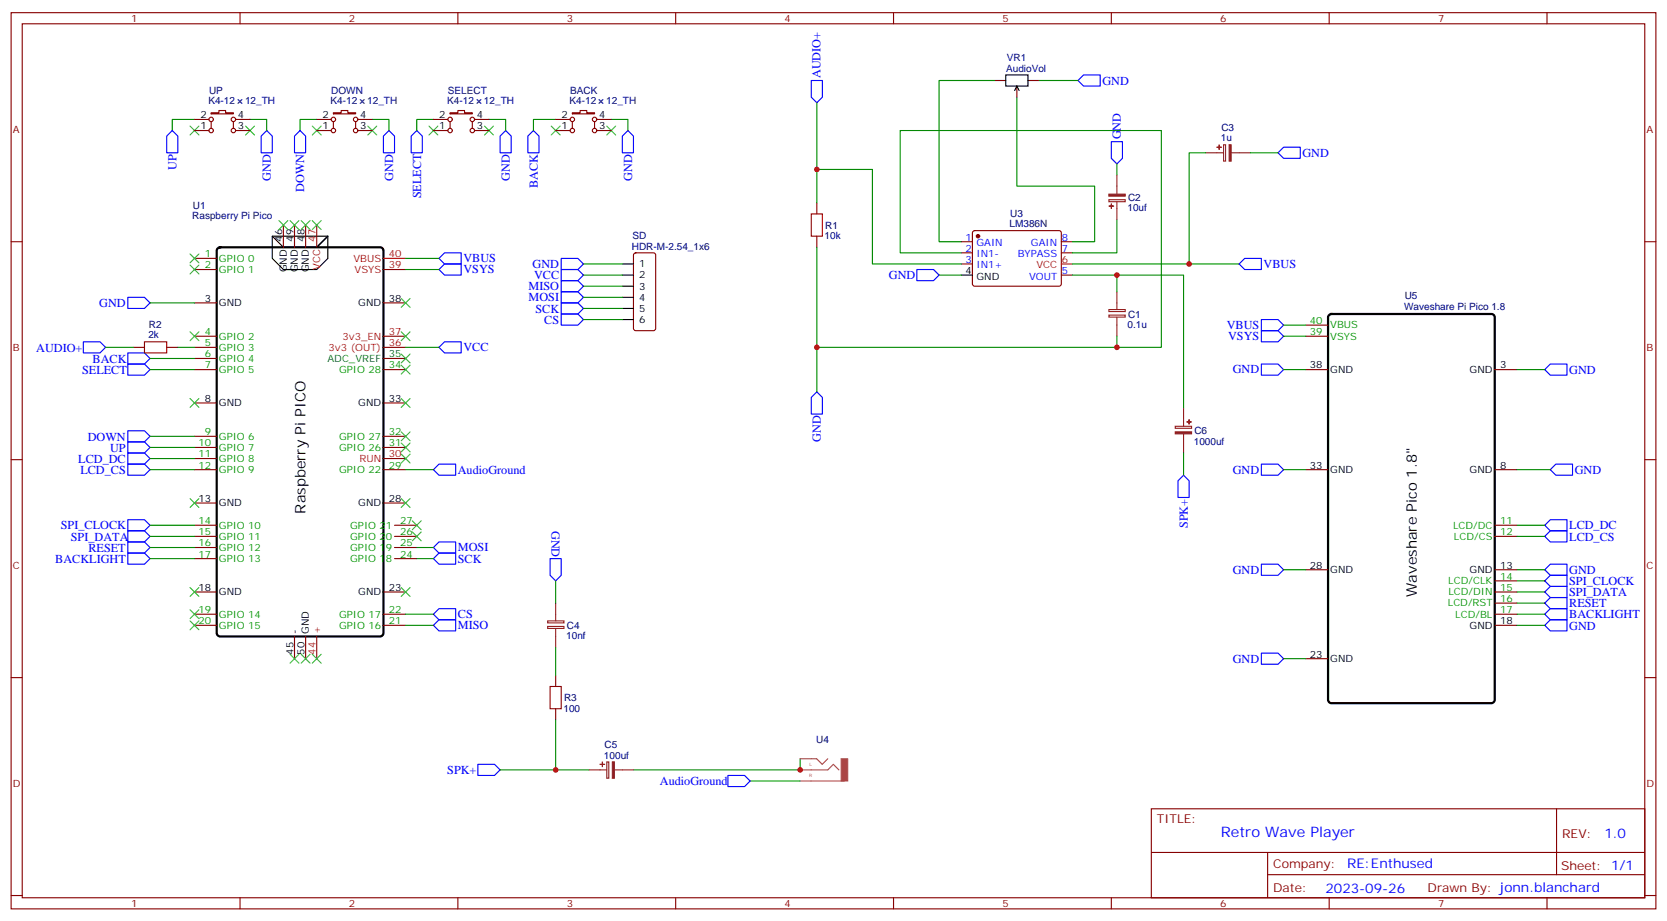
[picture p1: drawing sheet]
<svg xmlns="http://www.w3.org/2000/svg" width="529mm" height="292mm" viewBox="0 0 529 292" stroke-linecap="round" stroke-linejoin="round" font-family="sans-serif">
<g fill="none" stroke="#870000" stroke-width=".35">
<path d="M3.5 4h522.1v284.4h-522.1zM7.1 7.5h515v277.3h-515zM76.2 4v3.5M145.3 4v3.5M214.5 4v3.5M283.6 4v3.5M352.8 4v3.5M421.9 4v3.5M491.1 4v3.5M61.7 37.9h4.6M67 35.8h2.5v-.7h2.1v.7h2.5v.3h-7.1zM67 38.6v2.1"/>
<path d="M74.1 38.6v2.1M74.8 37.9h4.6M100.5 37.9h4.6M105.8 35.8h2.5v-.7h2.1v.7h2.5v.3h-7.1zM105.8 38.6v2.1M112.9 38.6v2.1M113.6 37.9h4.6M137.6 37.9h4.6M142.9 35.8h2.4v-.7h2.2v.7h2.4v.3h-7zM142.9 38.6v2.1M149.9 38.6v2.1M150.6 37.9h4.6"/>
<path d="M176.4 37.9h4.6M181.7 35.8h2.4v-.7h2.2v.7h2.4v.3h-7zM181.7 38.6v2.1M188.7 38.6v2.1M189.4 37.9h4.6M315.7 25.5h3.6M322.8 27.3v3.5M326.3 25.5h3.5M61.7 41.4h4.6M74.8 41.4h4.6M100.5 41.4h4.6M113.6 41.4h4.6"/>
<path d="M137.6 41.4h4.6M150.6 41.4h4.6M176.4 41.4h4.6M189.4 41.4h4.6M3.5 76.7h3.6M90 71.4v7.1M93.5 71.4v7.1M97 71.4v7.1M100.5 71.4v7.1M259.3 64.3v3.6M259.3 74.9v3.6M305.2 76.7h3.5"/>
<path d="M308.9 73.4l.5-.2h27.1l.4 .7-.1 16.5-.6 .4-27.1-.1-.4-.6v-16.2zM336.9 76.7h3.5M522.1 76.7h3.5M61.7 82h7.1M61.7 85.5h7.1M61.7 96.1h7.1M121.7 85.5h7.1M121.7 96.1h7.1M201.3 80.4l.5-.2h5.6l.7 .5v23.5l-.4 .7h-5.9l-.7-.4v-23.6zM305.2 80.2h3.5M305.2 83.7h3.5M336.9 80.2h3.5"/>
<path d="M336.9 87.3h3.5M42.3 110.2h3.6M52.9 110.2h3.5M61.7 106.7h7.1M61.7 110.2h7.1M61.7 113.7h7.1M61.7 117.3h7.1M121.7 106.7h7.1M121.7 110.2h7.1M121.7 113.7h7.1M121.7 117.3h7.1M414.5 106.7h7.1"/>
<path d="M414.5 117.3h7.1M414.5 103.2h7.1M474.5 117.3h7M61.7 127.8h7.1M61.7 138.4h7.1M121.7 127.8h7.1M121.7 138.4h7.1M3.5 145.8h3.6M61.7 142h7.1M61.7 145.5h7.1M61.7 149h7.1M61.7 159.6h7.1"/>
<path d="M121.7 142h7.1M121.7 145.5h7.1M121.7 149h7.1M121.7 159.6h7.1M414.5 149h7.1M474.5 149h7M522.1 145.8h3.5M61.7 166.7h7.1M61.7 170.2h7.1M61.7 173.7h7.1M61.7 177.2h7.1M125.2 166.7h7.1"/>
<path d="M125.2 170.2h7.1M125.2 173.7h7.1M125.2 177.2h7.1M474.5 166.7h7M474.5 170.2h7M61.7 187.8h7.1M61.7 194.9h7.1M61.7 198.4h7.1M121.7 187.8h7.1M121.7 194.9h7.1M121.7 198.4h7.1M414.5 180.8h7.1"/>
<path d="M474.5 187.8h7M474.5 194.9h7M474.5 198.4h7M474.5 180.8h7M474.5 191.3h7M474.5 184.3h7M3.5 215h3.6M93.5 201.9v7.1M97 201.9v7.1M100.5 201.9v7.1M176.4 214.3v3.5M414.5 209h7.1"/>
<path d="M522.1 215h3.5M176.4 224.9v3.5M365.5 256.6h156.6v28.2h-156.6zM494.1 256.6v20.9M365.5 270.5h156.5M402.4 277.5h119.6M402.4 270.5v14.1M3.5 284.1h3.6M76.2 284.8v3.6M145.3 284.8v3.6M214.5 284.8v3.6M283.6 284.8v3.6"/>
<path d="M352.8 284.8v3.6M421.9 284.8v3.6M491.1 284.8v3.6M522.1 284.1h3.5"/>
<circle cx="67" cy="37.9" r=".71"/>
<circle cx="74.1" cy="37.9" r=".71"/>
<circle cx="105.8" cy="37.9" r=".71"/>
<circle cx="112.9" cy="37.9" r=".71"/>
<circle cx="142.9" cy="37.9" r=".71"/>
<circle cx="149.9" cy="37.9" r=".71"/>
<circle cx="181.7" cy="37.9" r=".71"/>
<circle cx="188.7" cy="37.9" r=".71"/>
<circle cx="67" cy="41.4" r=".71"/>
<circle cx="74.1" cy="41.4" r=".71"/>
<circle cx="105.8" cy="41.4" r=".71"/>
<circle cx="112.9" cy="41.4" r=".71"/>
<circle cx="142.9" cy="41.4" r=".71"/>
<circle cx="149.9" cy="41.4" r=".71"/>
<circle cx="181.7" cy="41.4" r=".71"/>
<circle cx="188.7" cy="41.4" r=".71"/>
</g>
<path d="M69 78.9l.8-.4h50.8l.7 .2 .4 .5v121.7l-.2 .6-.6 .4h-51.1l-.6-.2-.4-.5v-121.7zM421.8 100.1l.8-.5h50.8l.7 .2 .3 .5 .1 121.7-.2 .7-.6 .3-51.1 .1-.6-.2-.4-.6v-121.6z" fill="none" stroke="#000" stroke-width=".71"/>
<path d="M121.7 82h7.1M336.9 83.7h3.5" fill="none" stroke="#f00" stroke-width=".35"/>
<path d="M319.3 23.8h7v3.5h-7zM322.1 28.7l.7-1.4 .7 1.4M86.4 74.9l3.6 3.6h10.5l3.6-3.6-3.6 3.6M90 85.5h10.5l3.6-3.5v-7.1h-17.7v7.1l3.6 3.5h3.5M197.6 83.7h3.5M197.6 87.3h3.5M197.6 90.8h3.5M197.6 94.3h3.5M197.6 97.9h3.5M305.2 87.3h3.5M197.6 101.4h3.5" fill="none" stroke="#000" stroke-width=".35"/>
<g fill="none" stroke="#00f" stroke-width=".35">
<path d="M257.5 25.5h3.6v5.3l-1.8 1.8-1.8-1.8zM344 23.8h5.2v3.5h-5.2l-1.8-1.8zM54.7 41.4l1.7 1.8v5.3h-3.5v-5.3zM84.7 41.4l1.7 1.8v5.3h-3.5v-5.3zM95.2 41.4l1.8 1.8v5.3h-3.5v-5.3zM123.5 41.4l1.7 1.8v5.3h-3.5v-5.3zM132.3 41.4l1.8 1.8v5.3h-3.6v-5.3zM158.7 43.2l1.8-1.8 1.8 1.8v5.3h-3.6zM169.3 41.4l1.8 1.8v5.3h-3.5v-5.3zM199.3 41.4l1.8 1.8v5.3h-3.5v-5.3zM352.8 44.9h3.5v5.3l-1.8 1.8-1.7-1.8zM407.5 46.7h5.2v3.5h-5.2l-1.8-1.7z"/>
<path d="M40.6 94.3h5.3l1.7 1.8-1.7 1.8h-5.3zM139.3 85.5l1.8-1.8h5.3v3.6h-5.3zM139.3 82l1.8-1.8h5.3v3.5h-5.3zM178.2 82h5.2l1.8 1.7-1.8 1.8h-5.2zM178.2 85.5h5.2l1.8 1.8-1.8 1.7h-5.2zM178.2 89h5.2l1.8 1.8-1.8 1.8h-5.2zM178.2 92.6h5.2l1.8 1.7-1.8 1.8h-5.2zM178.2 96.1h5.2l1.8 1.8-1.8 1.7h-5.2zM178.2 99.6h5.2l1.8 1.8-1.8 1.8h-5.2zM291 85.5h5.3l1.8 1.8-1.8 1.7h-5.3zM393.3 83.7l1.8-1.7h5.3v3.5h-5.3zM26.5 108.4h5.2l1.8 1.8-1.8 1.8h-5.2z"/>
<path d="M40.6 115.5h5.3l1.7 1.8-1.7 1.7h-5.3zM40.6 112h5.3l1.7 1.7-1.7 1.8h-5.3zM139.3 110.2l1.8-1.8h5.3v3.6h-5.3zM400.4 115.5h5.3l1.8 1.8-1.8 1.7h-5.3zM400.4 101.4h5.3l1.8 1.8-1.8 1.7h-5.3zM400.4 104.9h5.3l1.8 1.8-1.8 1.7h-5.3zM492.1 115.5h5.3v3.5h-5.3l-1.7-1.7zM40.6 136.7h5.3l1.7 1.7-1.7 1.8h-5.3zM259.3 124.3l1.8 1.8v5.3h-3.6v-5.3zM40.6 143.7h5.3l1.7 1.8-1.7 1.7h-5.3zM40.6 147.2h5.3l1.7 1.8-1.7 1.8h-5.3zM40.6 140.2h5.3l1.7 1.8-1.7 1.7h-5.3z"/>
<path d="M137.6 149l1.7-1.8h5.3v3.6h-5.3zM373.9 152.5l1.8-1.7 1.8 1.7v5.3h-3.6zM400.4 147.2h5.3l1.8 1.8-1.8 1.8h-5.3zM493.9 147.2h5.3v3.6h-5.3l-1.8-1.8zM40.6 164.9h5.3l1.7 1.8-1.7 1.7h-5.3zM40.6 168.4h5.3l1.7 1.8-1.7 1.7h-5.3zM40.6 171.9h5.3l1.7 1.8-1.7 1.8h-5.3zM40.6 175.5h5.3l1.7 1.7-1.7 1.8h-5.3zM137.6 177.2l1.7-1.7h5.3v3.5h-5.3zM137.6 173.7l1.7-1.8h5.3v3.6h-5.3zM174.6 177.2h3.6v5.3l-1.8 1.8-1.8-1.8zM400.4 179h5.3l1.8 1.8-1.8 1.7h-5.3z"/>
<path d="M492.1 168.4h5.3v3.5h-5.3l-1.7-1.7zM492.1 164.9h5.3v3.5h-5.3l-1.7-1.7zM492.1 179h5.3v3.5h-5.3l-1.7-1.7zM137.6 194.9l1.7-1.8h5.3v3.5h-5.3zM137.6 198.4l1.7-1.8h5.3v3.6h-5.3zM492.1 193.1h5.3v3.5h-5.3l-1.7-1.7zM492.1 189.6h5.3v3.5h-5.3l-1.7-1.8zM492.1 186.1h5.3v3.5h-5.3l-1.7-1.8zM492.1 182.5h5.3v3.6h-5.3l-1.7-1.8zM492.1 196.6h5.3v3.6h-5.3l-1.7-1.8zM400.4 207.2h5.3l1.8 1.8-1.8 1.7h-5.3zM151.7 242.5h5.3l1.7 1.8-1.7 1.7h-5.3z"/>
<path d="M231.1 246h5.3l1.7 1.8-1.7 1.8h-5.3z"/>
</g>
<g fill="none" stroke="#008700" stroke-width=".35">
<path d="M61.7 37.9h-7v3.5M79.4 37.9h5.3v3.5M100.5 37.9h-5.3v3.5M118.2 37.9h5.3v3.5M137.6 37.9h-5.3v3.5M155.2 37.9h5.3v3.5M176.4 37.9h-7.1v3.5M194 37.9h5.3v3.5M259.3 32.6v21.2h17.6v29.9h28.3M315.7 25.5h-17.6v51.2h7.1M322.8 30.8v28.3h24.7v17.6h-7.1M329.8 25.5h12.4"/>
<path d="M259.3 53.8v10.5M354.5 52v3.5M382.8 48.5h-5.3v35.2M396.9 48.5h8.8M259.3 78.5v31.7h109.4v-68.8h-82.9v38.8h19.4M354.5 69.6v10.6h-14.1M47.6 96.1h14.1M128.8 85.5h10.5M128.8 82h10.5M185.2 83.7h12.4M185.2 87.3h12.4M185.2 90.8h12.4"/>
<path d="M185.2 94.3h12.4M185.2 97.9h12.4M298.1 87.3h7.1M340.4 87.3h35.3v42.3M340.4 83.7h52.9M354.5 87.3v5.3M33.5 110.2h8.8M47.6 117.3h14.1M47.6 113.7h14.1M56.4 110.2h5.3M128.8 110.2h10.5M185.2 101.4h12.4"/>
<path d="M259.3 110.2v14.1M354.5 106.7v3.5M407.5 117.3h7M407.5 103.2h7M407.5 106.7h7M481.5 117.3h8.9M47.6 138.4h14.1M47.6 145.5h14.1M47.6 149h14.1M47.6 142h14.1M128.8 149h8.8M375.7 143.7v7.1"/>
<path d="M407.5 149h7M481.5 149h10.6M47.6 166.7h14.1M47.6 170.2h14.1M47.6 173.7h14.1M47.6 177.2h14.1M132.3 173.7h5.3M132.3 177.2h5.3M481.5 166.7h8.9M481.5 170.2h8.9M128.8 194.9h8.8M128.8 198.4h8.8"/>
<path d="M176.4 184.3v7M407.5 180.8h7M481.5 194.9h8.9M481.5 198.4h8.9M481.5 180.8h8.9M481.5 184.3h8.9M481.5 187.8h8.9M481.5 191.3h8.9M176.4 205.5v8.8M407.5 209h7M176.4 228.4v15.9M158.7 244.3h28.3"/>
<path d="M238.1 247.8h15.9M254 240.7v3.6h-52.9"/>
</g>
<circle cx="310.4" cy="74.9" r=".53" fill="#870000" stroke="#870000" stroke-width=".35"/>
<g fill="none" stroke="#8c2424" stroke-width=".35">
<path d="M354.5 55.5v6M382.8 48.5h5.6M388.4 45.9h.6v5.2h-.6zM390.9 48.5h6M352 63.4h5.2v.6h-5.2zM354.5 64v5.6M352 100h5.2v.6h-5.2zM352 98.2h5.2v.6h-5.2zM354.5 92.6v5.6M354.5 100.7v6M373.1 135.3h5.1v.6h-5.1zM375.7 129.6v5.7"/>
<path d="M375.7 137.7v6M173.8 198.8h5.2v.6h-5.2zM173.8 197h5.2v.6h-5.2zM176.4 191.3v5.7M176.4 199.5v6M187 244.3h5.6M192.6 241.7h.7v5.2h-.7zM195.1 244.3h6"/>
</g>
<path d="M257.5 67.9h3.6v7h-3.6zM45.9 108.4h7v3.6h-7zM174.6 217.8h3.6v7.1h-3.6z" fill="none" stroke="#a10000" stroke-width=".35"/>
<g fill="none" stroke="#3c3" stroke-width=".35">
<path d="M60.3 40l2.8 2.8M63.1 40l-2.8 2.8M78 40l2.8 2.8M80.8 40l-2.8 2.8M99.1 40l2.9 2.8M102 40l-2.9 2.8M116.8 40l2.8 2.8M119.6 40l-2.8 2.8M136.2 40l2.8 2.8M139 40l-2.8 2.8M153.8 40l2.8 2.8M156.6 40l-2.8 2.8"/>
<path d="M175 40l2.8 2.8M177.8 40l-2.8 2.8M192.6 40l2.8 2.8M195.4 40l-2.8 2.8M88.5 70l2.9 2.8M91.4 70l-2.9 2.8M92.1 70l2.8 2.8M94.9 70l-2.8 2.8M95.6 70l2.8 2.8M98.4 70l-2.8 2.8M99.1 70l2.9 2.8M102 70l-2.9 2.8"/>
<path d="M60.3 84.1l2.8 2.8M60.3 80.6l2.8 2.8M63.1 84.1l-2.8 2.8M63.1 80.6l-2.8 2.8M127.4 94.7l2.8 2.8M130.2 94.7l-2.8 2.8M60.3 105.3l2.8 2.8M63.1 105.3l-2.8 2.8M127.4 105.3l2.8 2.8M127.4 112.3l2.8 2.8M127.4 115.9l2.8 2.8M130.2 105.3l-2.8 2.8"/>
<path d="M130.2 112.3l-2.8 2.8M130.2 115.9l-2.8 2.8M60.3 126.4l2.8 2.9M63.1 126.4l-2.8 2.9M127.4 126.4l2.8 2.9M127.4 137l2.8 2.8M130.2 126.4l-2.8 2.9M130.2 137l-2.8 2.8M60.3 158.2l2.8 2.8M63.1 158.2l-2.8 2.8M127.4 140.5l2.8 2.9M127.4 144.1l2.8 2.8"/>
<path d="M127.4 158.2l2.8 2.8M130.2 140.5l-2.8 2.9M130.2 144.1l-2.8 2.8M130.2 158.2l-2.8 2.8M130.9 165.2l2.8 2.9M130.9 168.8l2.8 2.8M133.7 168.8l-2.8 2.8M133.7 165.2l-2.8 2.9M60.3 193.5l2.8 2.8M60.3 186.4l2.8 2.8M60.3 197l2.8 2.8M63.1 193.5l-2.8 2.8"/>
<path d="M63.1 186.4l-2.8 2.8M63.1 197l-2.8 2.8M127.4 186.4l2.8 2.8M130.2 186.4l-2.8 2.8M92.1 207.6l2.8 2.8M94.9 207.6l-2.8 2.8M95.6 207.6l2.8 2.8M98.4 207.6l-2.8 2.8M99.1 207.6l2.9 2.8M102 207.6l-2.9 2.8"/>
</g>
<path d="M254 240.7h5.2l1.8 1.8 1.8-1.8M254 244.3h8.8l1.7-1.8 1.8 1.8M254 247.8h14.1" fill="none" stroke="#a64a4a" stroke-width=".35"/>
<path d="M267 240.7h2.1v7.1h-2.1z" fill="#a64a4a" stroke="#a64a4a" stroke-width=".32"/>
<g fill="#8c2424" stroke="#8c2424" stroke-width=".35">
<path d="M352 61.6h5.2v.6h-5.2z"/>
<path d="M352.1 65.4h1.4z"/>
<path d="M352.8 64.7v1.4z"/>
<path d="M194.4 241.7h.6v5.2h-.6z"/>
<path d="M191.2 241.8v1.4z"/>
<path d="M190.5 242.5h1.4z"/>
<path d="M390.2 45.9h.6v5.2h-.6z"/>
<path d="M387 46v1.4z"/>
<path d="M386.3 46.7h1.4z"/>
<path d="M373.1 137h5.1v.7h-5.1z"/>
<path d="M376.8 133.8l1.4 .1z"/>
<path d="M377.4 133.1l.1 1.4z"/>
</g>
<g fill="#c00">
<circle cx="176.4" cy="244.3" r=".88"/>
<circle cx="254" cy="244.3" r=".88"/>
<circle cx="377.5" cy="83.7" r=".88"/>
<circle cx="259.3" cy="53.8" r=".88"/>
<circle cx="259.3" cy="110.2" r=".88"/>
<circle cx="354.5" cy="87.3" r=".88"/>
<circle cx="354.5" cy="110.2" r=".88"/>
</g>
<g font-size="4.6">
<text x="97" y="162.9" transform="rotate(-90 97 162.9)">Raspberry Pi PICO</text>
<text x="449.8" y="189.4" transform="rotate(-90 449.8 189.4)">Waveshare Pico 1.8&quot;</text>
</g>
<text font-size="4.6" fill="#00f" x="387.6" y="265.6">Retro Wave Player</text>
<g font-size="4.2" fill="#00f">
<text x="509.3" y="265.9">1.0</text>
<text x="427.7" y="275.4">RE:Enthused</text>
<text x="420.7" y="283.2">2023-09-26</text>
</g>
<g font-size="3.9" fill="#00f">
<text x="260.5" y="24.8" transform="rotate(-90 260.5 24.8)">AUDIO+</text>
<text x="350" y="26.9">GND</text>
<text x="355.8" y="44.2" transform="rotate(-90 355.8 44.2)">GND</text>
<text x="56" y="54" transform="rotate(-90 56 54)">UP</text>
<text x="413.5" y="49.8">GND</text>
<text x="86" y="57.3" transform="rotate(-90 86 57.3)">GND</text>
<text x="124.8" y="57.3" transform="rotate(-90 124.8 57.3)">GND</text>
<text x="161.8" y="57.3" transform="rotate(-90 161.8 57.3)">GND</text>
<text x="170.7" y="59.6" transform="rotate(-90 170.7 59.6)">BACK</text>
<text x="200.6" y="57.3" transform="rotate(-90 200.6 57.3)">GND</text>
<text x="96.6" y="60.9" transform="rotate(-90 96.6 60.9)">DOWN</text>
<text x="133.6" y="63" transform="rotate(-90 133.6 63)">SELECT</text>
<text x="147.1" y="83.2">VBUS</text>
<text x="147.1" y="86.7">VSYS</text>
<text x="169.1" y="85.1">GND</text>
<text x="169.5" y="88.6">VCC</text>
<text x="282.2" y="88.6">GND</text>
<text x="401.1" y="85">VBUS</text>
<text x="167.8" y="92.1">MISO</text>
<text x="167.8" y="95.7">MOSI</text>
<text x="31.5" y="97.4">GND</text>
<text x="170" y="99.2">SCK</text>
<text x="172.8" y="102.7">CS</text>
<text x="389.4" y="104.4">VBUS</text>
<text x="389.8" y="107.9">VSYS</text>
<text x="11.5" y="111.7">AUDIO+</text>
<text x="147.1" y="111.4">VCC</text>
<text x="26.1" y="118.6">SELECT</text>
<text x="29.4" y="115.1">BACK</text>
<text x="391.3" y="118.5">GND</text>
<text x="498.1" y="118.6">GND</text>
<text x="27.8" y="139.8">DOWN</text>
<text x="34.9" y="143.3">UP</text>
<text x="260.6" y="140.2" transform="rotate(-90 260.6 140.2)">GND</text>
<text x="24.8" y="146.8">LCD_DC</text>
<text x="25.5" y="150.3">LCD_CS</text>
<text x="145.3" y="150.3">AudioGround</text>
<text x="391.3" y="150.2">GND</text>
<text x="499.9" y="150.3">GND</text>
<text x="19.3" y="168">SPI_CLOCK</text>
<text x="377.1" y="167.6" transform="rotate(-90 377.1 167.6)">SPK+</text>
<text x="498.1" y="168">LCD_DC</text>
<text x="22.5" y="171.5">SPI_DATA</text>
<text x="175.1" y="168.4" transform="rotate(90 175.1 168.4)">GND</text>
<text x="498.1" y="171.5">LCD_CS</text>
<text x="17.6" y="178.6">BACKLIGHT</text>
<text x="28.1" y="175">RESET</text>
<text x="145.3" y="178.5">SCK</text>
<text x="145.3" y="174.9">MOSI</text>
<text x="391.3" y="182">GND</text>
<text x="498.1" y="185.6">SPI_CLOCK</text>
<text x="498.1" y="182.1">GND</text>
<text x="498.1" y="189.1">SPI_DATA</text>
<text x="145.3" y="196.1">CS</text>
<text x="498.1" y="196.2">BACKLIGHT</text>
<text x="498.1" y="192.7">RESET</text>
<text x="145.3" y="199.6">MISO</text>
<text x="498.1" y="199.7">GND</text>
<text x="391.3" y="210.2">GND</text>
<text x="142" y="245.6">SPK+</text>
<text x="209.5" y="249.1">AudioGround</text>
</g>
<g font-size="3.9" fill="#800">
<text x="367.2" y="261.2">TITLE:</text>
<text x="495.9" y="265.9">REV:</text>
<text x="404.1" y="275.4">Company:</text>
<text x="495.5" y="276">Sheet: 1/1</text>
<text x="404.1" y="283.1">Date:</text>
<text x="453.2" y="283.2">Drawn By: jonn.blanchard</text>
</g>
<g font-size="3.2" fill="#800">
<text x="41.6" y="7">1</text>
<text x="110.8" y="7">2</text>
<text x="179.9" y="7">3</text>
<text x="249.1" y="7">4</text>
<text x="318.2" y="7">5</text>
<text x="387.3" y="7">6</text>
<text x="456.5" y="7">7</text>
<text x="4.1" y="42.1">A</text>
<text x="522.6" y="42.1">A</text>
<text x="4.1" y="111.3">B</text>
<text x="522.6" y="111.3">B</text>
<text x="4.1" y="180.4">C</text>
<text x="522.6" y="180.4">C</text>
<text x="4.1" y="249.6">D</text>
<text x="522.6" y="249.6">D</text>
<text x="41.6" y="287.8">1</text>
<text x="110.8" y="287.8">2</text>
<text x="179.9" y="287.8">3</text>
<text x="249.1" y="287.8">4</text>
<text x="318.2" y="287.8">5</text>
<text x="387.3" y="287.8">6</text>
<text x="456.5" y="287.8">7</text>
</g>
<g font-size="3.2" fill="#000080">
<text x="319.4" y="22.7">AudioVol</text>
<text x="319.6" y="19.5">VR1</text>
<text x="66.3" y="29.7">UP</text>
<text x="105.2" y="29.7">DOWN</text>
<text x="142.2" y="29.7">SELECT</text>
<text x="181" y="29.7">BACK</text>
<text x="66.1" y="33">K4-12</text>
<text x="77.8" y="33">12_TH</text>
<text x="104.9" y="33">K4-12</text>
<text x="116.6" y="33">12_TH</text>
<text x="142" y="33">K4-12</text>
<text x="153.6" y="33">12_TH</text>
<text x="180.8" y="33">K4-12</text>
<text x="192.4" y="33">12_TH</text>
<text x="387.7" y="41.6">C3</text>
<text x="387.5" y="44.9">1u</text>
<text x="358.1" y="63.8">C2</text>
<text x="61" y="69.6">Raspberry Pi Pico</text>
<text x="61.2" y="66.3">U1</text>
<text x="320.5" y="72">LM386N</text>
<text x="320.7" y="68.7">U3</text>
<text x="357.9" y="67">10uf</text>
<text x="200.8" y="75.9">SD</text>
<text x="261.8" y="75.8">10k</text>
<text x="262" y="72.6">R1</text>
<text x="200.6" y="79.2">HDR-M-2.54_1x6</text>
<text x="445.9" y="95">U5</text>
<text x="358.1" y="100.8">C1</text>
<text x="445.7" y="98.2">Waveshare Pi Pico 1.8</text>
<text x="47.1" y="107.4">2k</text>
<text x="47.3" y="104.2">R2</text>
<text x="357.9" y="104.1">0.1u</text>
<text x="379.2" y="137.8">C6</text>
<text x="379" y="141.1">1000uf</text>
<text x="179.7" y="202.8">10nf</text>
<text x="179.9" y="199.6">C4</text>
<text x="178.9" y="225.8">100</text>
<text x="179.1" y="222.5">R3</text>
<text x="191.9" y="237.4">C5</text>
<text x="259.1" y="235.8">U4</text>
<text x="191.7" y="240.7">100uf</text>
</g>
<g font-size="3.2">
<text x="63.6" y="41.1">1</text>
<text x="63.6" y="37.5">2</text>
<text x="75.5" y="41.1">3</text>
<text x="75.5" y="37.5">4</text>
<text x="102.4" y="41.1">1</text>
<text x="102.4" y="37.5">2</text>
<text x="114.3" y="41.1">3</text>
<text x="114.3" y="37.5">4</text>
<text x="139.4" y="41.1">1</text>
<text x="139.4" y="37.5">2</text>
<text x="151.3" y="41.1">3</text>
<text x="151.3" y="37.5">4</text>
<text x="178.3" y="41.1">1</text>
<text x="178.3" y="37.5">2</text>
<text x="190.1" y="41.1">3</text>
<text x="190.1" y="37.5">4</text>
<text x="89.6" y="76.7" transform="rotate(-90 89.6 76.7)">46</text>
<text x="93.1" y="76.7" transform="rotate(-90 93.1 76.7)">49</text>
<text x="96.7" y="76.7" transform="rotate(-90 96.7 76.7)">48</text>
<text x="91" y="86.4" transform="rotate(-90 91 86.4)">GND</text>
<text x="94.5" y="86.4" transform="rotate(-90 94.5 86.4)">GND</text>
<text x="98.1" y="86.4" transform="rotate(-90 98.1 86.4)">GND</text>
<text x="202.8" y="84.8">1</text>
<text x="202.8" y="88.3">2</text>
<text x="306.5" y="86.9">4</text>
<text x="310" y="88.7">GND</text>
<text x="65" y="95.7">3</text>
<text x="123.5" y="95.7">38</text>
<text x="202.8" y="91.9">3</text>
<text x="202.8" y="95.4">4</text>
<text x="69.5" y="97.2">GND</text>
<text x="113.7" y="97.2">GND</text>
<text x="202.8" y="98.9">5</text>
<text x="202.8" y="102.4">6</text>
<text x="415.8" y="116.9">38</text>
<text x="422.3" y="118.3">GND</text>
<text x="466.5" y="118.3">GND</text>
<text x="476.2" y="116.9">3</text>
<text x="65" y="127.5">8</text>
<text x="69.5" y="128.9">GND</text>
<text x="113.7" y="128.9">GND</text>
<text x="123.5" y="127.5">33</text>
<text x="415.8" y="148.7">33</text>
<text x="476.2" y="148.7">8</text>
<text x="422.3" y="150.1">GND</text>
<text x="466.5" y="150.1">GND</text>
<text x="63" y="159.2">13</text>
<text x="69.5" y="160.7">GND</text>
<text x="113.7" y="160.7">GND</text>
<text x="123.5" y="159.2">28</text>
<text x="415.8" y="180.4">28</text>
<text x="422.3" y="181.8">GND</text>
<text x="466.5" y="181.8">GND</text>
<text x="476.2" y="180.4">13</text>
<text x="63" y="187.5">18</text>
<text x="69.5" y="188.9">GND</text>
<text x="113.7" y="188.9">GND</text>
<text x="123.5" y="187.5">23</text>
<text x="94.5" y="201.2" transform="rotate(-90 94.5 201.2)">-</text>
<text x="98.1" y="201.2" transform="rotate(-90 98.1 201.2)">GND</text>
<text x="466.5" y="199.5">GND</text>
<text x="476.2" y="198">18</text>
<text x="93.1" y="207.7" transform="rotate(-90 93.1 207.7)">45</text>
<text x="96.7" y="207.7" transform="rotate(-90 96.7 207.7)">50</text>
<text x="415.8" y="208.6">23</text>
<text x="422.3" y="210">GND</text>
</g>
<g font-size="3.2" fill="#f00">
<text x="100.2" y="76.7" transform="rotate(-90 100.2 76.7)">47</text>
<text x="112.2" y="83">VBUS</text>
<text x="123.5" y="81.6">40</text>
<text x="337.1" y="83.4">6</text>
<text x="101.6" y="85.8" transform="rotate(-90 101.6 85.8)">VCC</text>
<text x="112.5" y="86.6">VSYS</text>
<text x="123.5" y="85.2">39</text>
<text x="329" y="85.2">VCC</text>
<text x="108.7" y="107.7">3v3_EN</text>
<text x="123.5" y="106.3">37</text>
<text x="104.3" y="111.3">3v3 (OUT)</text>
<text x="123.5" y="109.9">36</text>
<text x="114.1" y="146.5">RUN</text>
<text x="123.5" y="145.1">30</text>
<text x="101.6" y="201.2" transform="rotate(-90 101.6 201.2)">+</text>
<text x="100.2" y="207.7" transform="rotate(-90 100.2 207.7)">44</text>
</g>
<g font-size="3.2" fill="#00f">
<text x="306.5" y="76.3">1</text>
<text x="337.1" y="76.3">8</text>
<text x="306.5" y="79.9">2</text>
<text x="306.5" y="83.4">3</text>
<text x="310" y="78.1">GAIN</text>
<text x="310" y="81.6">IN1-</text>
<text x="323" y="81.6">BYPASS</text>
<text x="327.3" y="78.1">GAIN</text>
<text x="337.1" y="79.9">7</text>
<text x="310" y="85.2">IN1+</text>
<text x="326.7" y="88.7">VOUT</text>
<text x="337.1" y="86.9">5</text>
</g>
<g font-size="3.2" fill="#090">
<text x="65" y="81.6">1</text>
<text x="69.5" y="83">GPIO 0</text>
<text x="65" y="85.2">2</text>
<text x="69.5" y="86.6">GPIO 1</text>
<text x="65" y="106.3">4</text>
<text x="69.5" y="107.7">GPIO 2</text>
<text x="415.8" y="102.8">40</text>
<text x="415.8" y="106.3">39</text>
<text x="422.3" y="104.2">VBUS</text>
<text x="422.3" y="107.7">VSYS</text>
<text x="65" y="109.9">5</text>
<text x="65" y="113.4">6</text>
<text x="69.5" y="111.3">GPIO 3</text>
<text x="65" y="116.9">7</text>
<text x="69.5" y="114.8">GPIO 4</text>
<text x="69.5" y="118.3">GPIO 5</text>
<text x="107.7" y="118.3">GPIO 28</text>
<text x="123.5" y="116.9">34</text>
<text x="63" y="141.6">10</text>
<text x="65" y="138.1">9</text>
<text x="69.5" y="139.5">GPIO 6</text>
<text x="69.5" y="143">GPIO 7</text>
<text x="107.7" y="143">GPIO 26</text>
<text x="107.7" y="139.5">GPIO 27</text>
<text x="123.5" y="141.6">31</text>
<text x="123.5" y="138.1">32</text>
<text x="63" y="145.1">11</text>
<text x="63" y="148.7">12</text>
<text x="69.5" y="146.5">GPIO 8</text>
<text x="123.5" y="148.7">29</text>
<text x="69.5" y="150.1">GPIO 9</text>
<text x="107.7" y="150.1">GPIO 22</text>
<text x="63" y="166.3">14</text>
<text x="69.5" y="167.7">GPIO 10</text>
<text x="111.2" y="167.7">GPIO 21</text>
<text x="127" y="166.3">27</text>
<text x="461.3" y="167.7">LCD/DC</text>
<text x="476.2" y="166.3">11</text>
<text x="63" y="169.8">15</text>
<text x="63" y="173.4">16</text>
<text x="69.5" y="171.2">GPIO 11</text>
<text x="111.2" y="171.2">GPIO 20</text>
<text x="127" y="173.4">25</text>
<text x="127" y="169.8">26</text>
<text x="461.5" y="171.2">LCD/CS</text>
<text x="476.2" y="169.8">12</text>
<text x="63" y="176.9">17</text>
<text x="69.5" y="174.8">GPIO 12</text>
<text x="69.5" y="178.3">GPIO 13</text>
<text x="111.2" y="178.3">GPIO 18</text>
<text x="111.2" y="174.8">GPIO 19</text>
<text x="127" y="176.9">24</text>
<text x="459.7" y="185.3">LCD/CLK</text>
<text x="476.2" y="183.9">14</text>
<text x="459.8" y="188.9">LCD/DIN</text>
<text x="476.2" y="191">16</text>
<text x="476.2" y="187.5">15</text>
<text x="63" y="194.5">19</text>
<text x="69.5" y="195.9">GPIO 14</text>
<text x="107.7" y="195.9">GPIO 17</text>
<text x="123.5" y="194.5">22</text>
<text x="459.6" y="192.4">LCD/RST</text>
<text x="462" y="195.9">LCD/BL</text>
<text x="476.2" y="194.5">17</text>
<text x="63" y="198">20</text>
<text x="69.5" y="199.5">GPIO 15</text>
<text x="107.7" y="199.5">GPIO 16</text>
<text x="123.5" y="198">21</text>
</g>
<g font-size="3.2" fill="#063">
<text x="123.5" y="113.4">35</text>
<text x="104" y="114.8">ADC_VREF</text>
</g>
<g font-size="1.4" fill="#a54b4b">
<text x="257" y="243">L</text>
<text x="256.8" y="246.5">R</text>
</g>
</svg>
